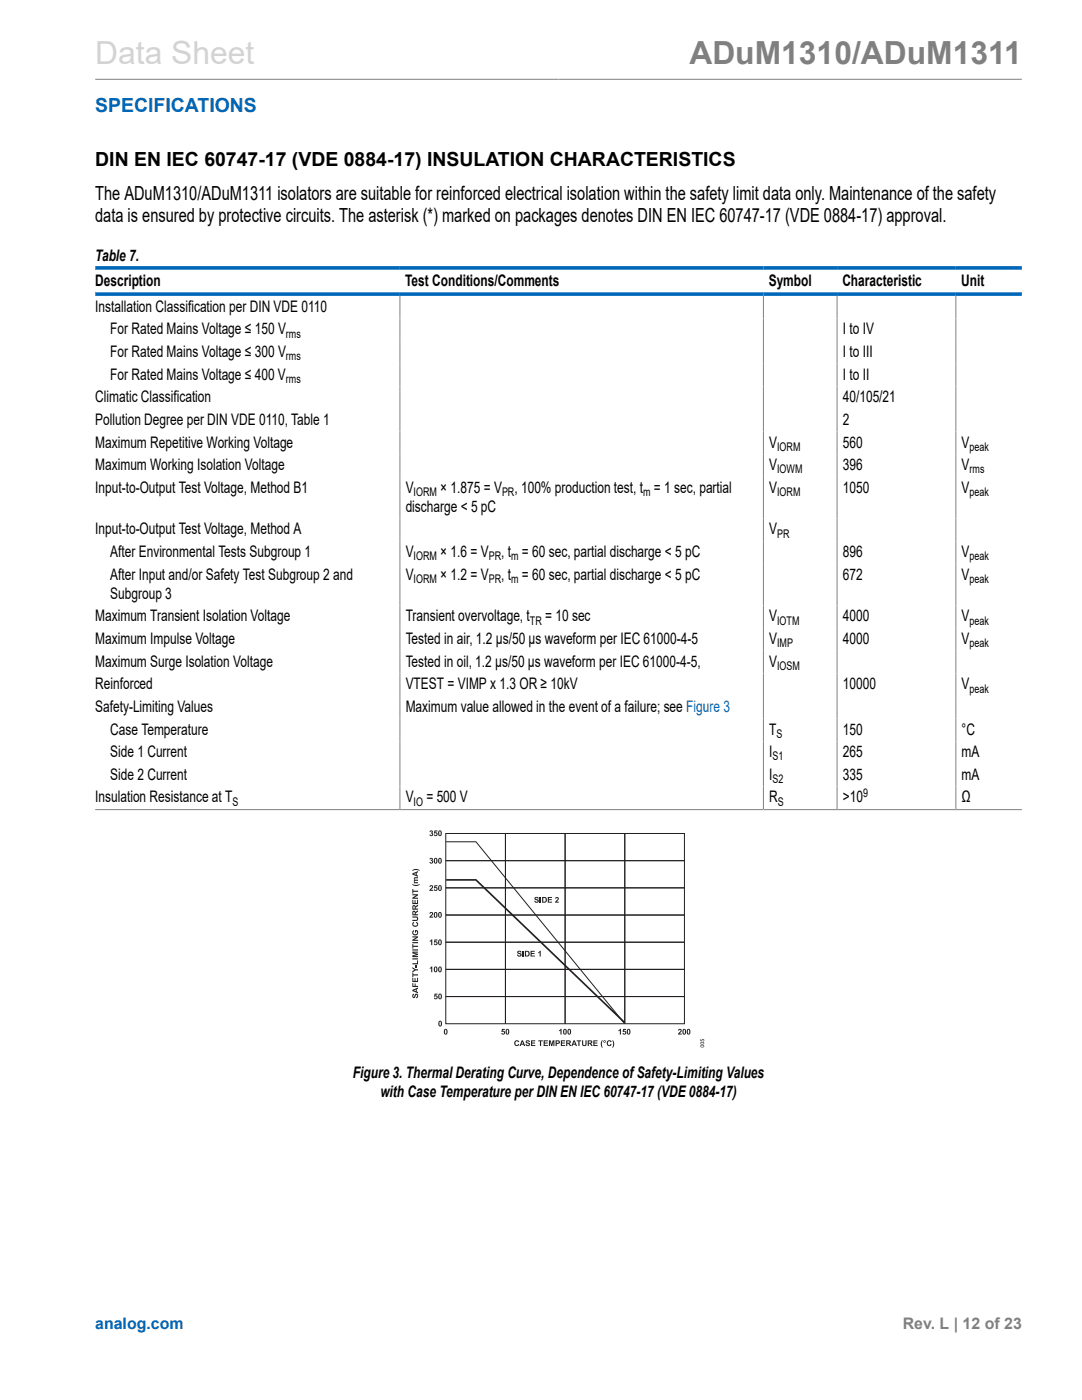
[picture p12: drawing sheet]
<svg xmlns="http://www.w3.org/2000/svg" width="216mm" height="279mm" viewBox="0 0 216 279" stroke-linecap="round" stroke-linejoin="round" font-family="sans-serif">
<path d="M19 15.8h184.9M79.8 59v102.5M152.3 59v102.5M167 59v102.5M190.7 59v102.5M19 161.6h184.9" fill="none" stroke="#808080" stroke-width=".2"/>
<path d="M19 53.5h184.9M19 58.7h184.9" fill="none" stroke="#0067b8" stroke-width=".71"/>
<g fill="#231f20">
<path d="M102.8 207.8l.5-.2 .3 .3-.2 .1-.1-.2a.35 .35 0 0 0-.5 .4 .35 .35 0 0 0 .5 .3l.1-.2 .2 .1a.55 .55 0 0 1-.8 .2 .55 .55 0 0 1 0-.8z"/>
<path d="M105 207.7l.5-.1 .2 .2v.1l-.2 .1-.3-.2-.1 .1 .1 .1a.43 .43 0 0 1 .5 .6 .43 .43 0 0 1-.7 .1l-.2-.3h.3a.22 .22 0 0 0 .2 .2 .22 .22 0 0 0 .2-.3 .43 .43 0 0 1-.5-.1 .43 .43 0 0 1 0-.5z"/>
<path d="M106 207.6h.8v.2h-.6v.3h.6v.2h-.6v.3h.6v.2h-.8z"/>
<path d="M107.4 207.6h.9v.2h-.3v1h-.3v-1h-.3z"/>
<path d="M108.5 207.6h.8v.2h-.6v.3h.6v.2h-.6v.3h.6v.2h-.8z"/>
<path d="M109.5 207.6h.4l.2 .8 .2-.8h.3v1.2h-.2v-.9l-.2 .9h-.2l-.3-.9v.9h-.2z"/>
<path d="M111.9 207.6h.9v.2h-.7v.3h.6v.2h-.6v.3h.7v.2h-.9z"/>
<path d="M115.1 207.6h.9v.2h-.4v1h-.2v-1h-.3z"/>
<path d="M116.1 207.6h.3v.6a.24 .24 0 0 0 .2 .4 .24 .24 0 0 0 .2-.4v-.6h.2v.6a.46 .46 0 0 1-.4 .6 .46 .46 0 0 1-.5-.6z"/>
<path d="M118.4 207.6h.8v.2h-.6v.3h.6v.2h-.6v.3h.7v.2h-.9z"/>
<path d="M120.1 207.6h.2l-.2 .7 .2 .8a1.01 1.01 0 0 1-.2-1.5z"/>
<path d="M121.2 207.8l.6-.2 .2 .3-.2 .1-.1-.2a.35 .35 0 0 0-.4 .4 .35 .35 0 0 0 .4 .3l.1-.2 .2 .1a.55 .55 0 0 1-.8 .2 .55 .55 0 0 1 0-.8z"/>
<path d="M122.2 207.6a.9 .9 0 0 1 0 1.5l.1-.8z"/>
<path d="M82.4 198.4l.2-.1-.1 .6 .1 .1 .1-.1a.43 .43 0 0 1 .5-.6 .43 .43 0 0 1 .1 .8l-.3 .1v-.2a.22 .22 0 0 0 .3-.2 .22 .22 0 0 0-.3-.2 .41 .41 0 0 1-.2 .5 .41 .41 0 0 1-.5-.1z"/>
<path d="M82.3 196.2h.2v.6h.2v-.5h.2v.5h.5v.2h-1.1z"/>
<path d="M82.3 195.2h.2v.6h.2v-.6h.2v.6h.3v-.7h.2v.9h-1.1z"/>
<path d="M82.3 194.1h.2v.3h.9v.3h-.9v.3h-.2z"/>
<path d="M82.3 193l.6 .4h.5v.3h-.5l-.6 .4v-.3l.4-.3-.4-.2z"/>
<path d="M82.9 192.6h.2v.4h-.2z"/>
<path d="M82.3 192.2h.9v-.5h.2v.8h-1.1z"/>
<path d="M82.3 191.2h1.1v.3h-1.1z"/>
<path d="M82.3 189.9h1.1v.2h-.9l.9 .3v.2l-.9 .2h.9v.2h-1.1v-.3l.8-.2-.8-.2z"/>
<path d="M82.3 189.5h1.1v.2h-1.1z"/>
<path d="M82.3 188.4h.2v.3h.9v.3h-.9v.3h-.2z"/>
<path d="M82.3 188h1.1v.2h-1.1z"/>
<path d="M82.3 186.9h1.1v.2l-.7 .5h.7v.2h-1.1v-.3l.7-.4h-.7z"/>
<path d="M82.4 185.8l.2-.2v.3a.32 .32 0 0 0 0 .4 .32 .32 0 0 0 .5 0 .32 .32 0 0 0-.1-.4v.2h-.2v-.5h.5a.6 .6 0 0 1 .1 .8 .6 .6 0 0 1-.8 .2 .6 .6 0 0 1-.2-.8z"/>
<path d="M82.4 184.1l.2-.1v.2l-.1 .1a.35 .35 0 0 0 .3 .4 .35 .35 0 0 0 .4-.4l-.2-.1 .1-.2a.55 .55 0 0 1 .2 .8 .55 .55 0 0 1-.8 .1 .55 .55 0 0 1-.1-.8z"/>
<path d="M82.3 182.9h.6a.46 .46 0 0 1 .5 .4 .46 .46 0 0 1-.5 .5h-.6v-.2h.6a.24 .24 0 0 0 .3-.2 .24 .24 0 0 0-.3-.3h-.6z"/>
<path d="M82.3 179.6h.2v.6h.2v-.6h.2v.6h.3v-.6h.2v.8h-1.1z"/>
<path d="M82.3 178.5h1.1v.2l-.7 .5h.7v.2h-1.1v-.3l.7-.4h-.7z"/>
<path d="M82.3 177.4h.2v.4h.9v.2h-.9v.3h-.2z"/>
<path d="M82.3 176.4l.7 .2 .7-.2a.9 .9 0 0 1-1.4 0z"/>
<path d="M82.7 175.1h.7v.2l-.7 .1 .1 .1 .6 .1v.2l-.7 .1 .1 .1 .6 .1v.2h-.8l.1-.2-.1-.3 .1-.2-.1-.3z"/>
<path d="M82.3 173.7a1.02 1.02 0 0 1 1.4 .1l-.7-.2-.7 .2z"/>
<path d="M85.8 165.8a.31 .31 0 0 1 .5 0 .31 .31 0 0 1-.1 .4 .36 .36 0 0 1 0 .7 .36 .36 0 0 1-.5-.3l.2-.1a.17 .17 0 0 0 .2 .1 .17 .17 0 0 0 .1-.2 .17 .17 0 0 0-.2-.1l.2-.3h-.5z"/>
<path d="M86.7 165.7h.6v.2h-.4l-.1 .2a.38 .38 0 0 1 .5 .3 .38 .38 0 0 1-.3 .5 .38 .38 0 0 1-.4-.3l.2 .1a.21 .21 0 0 0 .3-.3 .19 .19 0 0 0-.3 0l-.2-.1z"/>
<path d="M85.8 171.3a.31 .31 0 0 1 .5 0 .31 .31 0 0 1-.1 .4 .36 .36 0 0 1 0 .7 .36 .36 0 0 1-.5-.4h.2a.17 .17 0 0 0 .2 .1 .17 .17 0 0 0 .1-.2 .17 .17 0 0 0-.2-.1l.2-.3h-.5z"/>
<path d="M85.8 176.7a.42 .42 0 0 1 .6 .3 .42 .42 0 0 1-.4 .5l.4 .1v.2h-.7v-.2a.62 .62 0 0 0 .5-.7l-.5 .1z"/>
<path d="M86.7 176.7h.6v.2h-.4l-.1 .2a.38 .38 0 0 1 .5 .2 .38 .38 0 0 1-.3 .5 .38 .38 0 0 1-.4-.3l.2 .1a.19 .19 0 0 0 .3-.2 .19 .19 0 0 0-.3-.1h-.2z"/>
<path d="M85.8 182.1a.42 .42 0 0 1 .6 .2 .42 .42 0 0 1-.4 .6h.4v.2h-.7v-.2a.62 .62 0 0 0 .5-.7l-.5 .1z"/>
<path d="M85.8 187.8l.5-.3v1.1h-.3v-.8l-.2 .2z"/>
<path d="M86.7 187.5h.6v.2h-.4l-.1 .2a.38 .38 0 0 1 .5 .3 .38 .38 0 0 1-.3 .4 .38 .38 0 0 1-.4-.3l.2 .1a.19 .19 0 0 0 .3-.2 .19 .19 0 0 0-.3-.1h-.2z"/>
<path d="M85.8 193.2l.5-.3v1.1h-.3v-.8l-.2 .2z"/>
<path d="M86.7 198.3h.6v.2h-.4v.2a.38 .38 0 0 1 .4 .3 .38 .38 0 0 1-.3 .4 .38 .38 0 0 1-.4-.3l.3 .1a.19 .19 0 0 0 .2-.2 .19 .19 0 0 0-.3-.1h-.2z"/>
<path d="M100.2 205.3h.5v.2h-.4v.2a.38 .38 0 0 1 .5 .3 .38 .38 0 0 1-.3 .5 .38 .38 0 0 1-.5-.3l.3 .1a.21 .21 0 0 0 .3-.3 .2 .2 0 0 0-.4 0l-.2-.1z"/>
<path d="M111.6 205.6l.5-.3v1.2h-.3v-.9l-.2 .2z"/>
<path d="M123.4 205.6l.5-.3v1.2h-.2v-.9l-.3 .2z"/>
<path d="M124.3 205.3h.6v.2h-.4v.2a.38 .38 0 0 1 .5 .3 .38 .38 0 0 1-.3 .5 .38 .38 0 0 1-.5-.3l.3 .1a.19 .19 0 0 0 .2-.3 .19 .19 0 0 0-.3 0l-.2-.1z"/>
<path d="M135.4 205.4a.42 .42 0 0 1 .6 .3 .42 .42 0 0 1-.4 .5l.4 .1v.2h-.7v-.3a.62 .62 0 0 0 .5-.7l-.5 .2z"/>
<path d="M104.1 207.6h.2l.5 1.2h-.2l-.1-.3h-.5l-.1 .3h-.2zM104.2 207.9l-.1 .4h.3z"/>
<path d="M110.9 207.6h.3a.4 .4 0 0 1 .5 .5 .4 .4 0 0 1-.6 .2v.5h-.2zM111.1 207.8v.3a.24 .24 0 0 0 .3 .1 .24 .24 0 0 0 .1-.3z"/>
<path d="M113 207.6h.5a.33 .33 0 0 1 .4 .3 .33 .33 0 0 1-.3 .4l.4 .5h-.3l-.5-.5v.5h-.2zM113.2 207.8v.3l.5-.1-.1-.2z"/>
<path d="M114.4 207.6h.3l.4 1.2h-.2l-.1-.3h-.5l-.1 .3h-.2zM114.6 207.9l-.2 .4h.3z"/>
<path d="M117.3 207.6h.4a.33 .33 0 0 1 .5 .3 .33 .33 0 0 1-.3 .4l.4 .5h-.3l-.5-.5v.5h-.2zM117.5 207.8v.3l.5-.1-.1-.2z"/>
<path d="M120.4 207.8a.25 .25 0 0 1 .5 0 .25 .25 0 0 1-.5 0zM120.5 207.8a.15 .15 0 0 0 .3 0 .15 .15 0 0 0-.3 0z"/>
<path d="M82.3 197.5l1.1-.4v.2l-.2 .1v.5l.2 .1v.2l-1.1-.4zM82.5 197.7l.5 .1v-.3z"/>
<path d="M82.4 181.9l.3-.1 .2 .2 .5-.3v.2l-.5 .5 .5 .1v.2h-1.1zM82.5 182v.5h.3l-.1-.5z"/>
<path d="M82.4 180.7l.3-.1 .2 .3 .5-.4v.3l-.5 .5h.5v.3h-1.1zM82.5 180.9v.4h.3l-.1-.4z"/>
<path d="M82.3 174.3l1.1-.5v.3l-.2 .1v.4l.2 .1v.3l-1.1-.5zM82.5 174.4l.5 .2v-.3z"/>
<path d="M88.7 205.4l.2-.1a.64 .64 0 0 1 .4 .6 .64 .64 0 0 1-.4 .6 .69 .69 0 0 1-.2-1.1zM88.9 205.5l-.1 .6 .1 .2 .2-.6-.1-.2z"/>
<path d="M87.6 203.8l.2-.1a.64 .64 0 0 1 .4 .6 .64 .64 0 0 1-.4 .6 .69 .69 0 0 1-.2-1.1zM87.8 203.9l-.1 .6 .1 .2 .2-.6-.1-.2z"/>
<path d="M87.5 165.8l.3-.1a.64 .64 0 0 1 .4 .6 .64 .64 0 0 1-.4 .6 .69 .69 0 0 1-.3-1.1zM87.7 165.9l-.1 .6 .2 .2 .1-.6v-.2z"/>
<path d="M86.7 171.3l.2-.1a.64 .64 0 0 1 .4 .6 .64 .64 0 0 1-.4 .6 .69 .69 0 0 1-.2-1.1zM86.9 171.4l-.1 .6 .1 .2 .2-.6-.1-.2z"/>
<path d="M87.5 171.3l.3-.1a.64 .64 0 0 1 .4 .6 .64 .64 0 0 1-.4 .6 .69 .69 0 0 1-.3-1.1zM87.7 171.4l-.1 .6 .2 .2 .1-.6v-.2z"/>
<path d="M87.5 176.8l.3-.2a.64 .64 0 0 1 .4 .6 .64 .64 0 0 1-.4 .6 .69 .69 0 0 1-.3-1zM87.7 176.9l-.1 .5 .2 .2 .1-.5v-.2z"/>
<path d="M86.7 182.1l.2-.1a.64 .64 0 0 1 .4 .6 .64 .64 0 0 1-.4 .6 .69 .69 0 0 1-.2-1.1zM86.9 182.2l-.1 .6 .1 .2 .2-.6-.1-.2z"/>
<path d="M87.5 182.1l.3-.1a.64 .64 0 0 1 .4 .6 .64 .64 0 0 1-.4 .6 .69 .69 0 0 1-.3-1.1zM87.7 182.2l-.1 .6 .2 .2 .1-.6v-.2z"/>
<path d="M87.5 187.6l.3-.1a.64 .64 0 0 1 .4 .6 .64 .64 0 0 1-.4 .5 .69 .69 0 0 1-.3-1zM87.7 187.7l-.1 .5 .2 .3 .1-.6v-.2z"/>
<path d="M86.7 193l.2-.1a.64 .64 0 0 1 .4 .6 .64 .64 0 0 1-.4 .5 .69 .69 0 0 1-.2-1zM86.9 193.1l-.1 .5 .1 .3 .2-.6-.1-.2z"/>
<path d="M87.5 193l.3-.1a.64 .64 0 0 1 .4 .6 .64 .64 0 0 1-.4 .5 .69 .69 0 0 1-.3-1zM87.7 193.1l-.1 .5 .2 .3 .1-.6v-.2z"/>
<path d="M87.6 198.4l.2-.1a.64 .64 0 0 1 .4 .6 .64 .64 0 0 1-.4 .5 .69 .69 0 0 1-.2-1zM87.7 198.5v.5l.1 .3 .1-.6v-.2z"/>
<path d="M101 205.4l.2-.1a.64 .64 0 0 1 .4 .6 .64 .64 0 0 1-.3 .6 .69 .69 0 0 1-.3-1.1zM101.2 205.5l-.1 .6 .2 .2 .1-.6-.1-.2z"/>
<path d="M112.5 205.4l.2-.1a.64 .64 0 0 1 .4 .6 .64 .64 0 0 1-.4 .6 .69 .69 0 0 1-.2-1.1zM112.7 205.5l-.1 .6 .1 .2 .2-.6-.1-.2z"/>
<path d="M113.3 205.4l.3-.1a.64 .64 0 0 1 .4 .6 .64 .64 0 0 1-.4 .6 .69 .69 0 0 1-.3-1.1zM113.5 205.5v.6l.1 .2 .1-.6v-.2z"/>
<path d="M125.2 205.4l.2-.1a.64 .64 0 0 1 .4 .6 .64 .64 0 0 1-.4 .6 .69 .69 0 0 1-.2-1.1zM125.4 205.5l-.1 .6 .1 .2 .2-.6-.1-.2z"/>
<path d="M136.3 205.4l.2-.1a.64 .64 0 0 1 .4 .6 .64 .64 0 0 1-.4 .6 .69 .69 0 0 1-.2-1.1zM136.5 205.5l-.1 .6 .1 .2 .2-.6-.1-.2z"/>
<path d="M137.1 205.4l.3-.1a.64 .64 0 0 1 .4 .6 .64 .64 0 0 1-.4 .6 .69 .69 0 0 1-.3-1.1zM137.3 205.5v.6l.1 .2 .1-.6v-.2z"/>
</g>
<path d="M89 175.6h6l29.6 28.4" fill="none" stroke="#231f20" stroke-width=".33"/>
<path d="M88.9 166.3h47.7v38h-47.7zM88.9 177.2h47.7M88.9 171.8h47.7M89 168h6l29.6 36.2M100.9 166.3v38M112.8 166.3v38M124.7 166.3v38M88.9 198.9h47.7M88.9 193.5h47.7M88.9 188h47.7M88.9 182.6h47.7" fill="none" stroke="#231f20" stroke-width=".2"/>
<g fill="#231f20">
<path d="M103.3 189.8h.5l.2 .1 .1 .2h-.3l-.3-.2-.1 .1 .1 .1a.43 .43 0 0 1 .6 .6 .43 .43 0 0 1-.8 .1l-.1-.3h.2a.22 .22 0 0 0 .2 .3 .22 .22 0 0 0 .2-.3 .43 .43 0 0 1-.5-.2 .43 .43 0 0 1 0-.5z"/>
<path d="M104.3 189.8h.2v1.1h-.2z"/>
<path d="M105.9 189.8h.8v.2h-.6v.2h.6v.2h-.6v.3h.6v.2h-.8z"/>
<path d="M107.4 190l.5-.3v1.2h-.2v-.8l-.3 .1z"/>
<path d="M106.7 179.1l.5-.1 .3 .2v.1h-.2l-.3-.1-.1 .1 .1 .1a.43 .43 0 0 1 .5 .6 .43 .43 0 0 1-.8 .1l-.1-.3h.2a.22 .22 0 0 0 .2 .2 .22 .22 0 0 0 .2-.3 .43 .43 0 0 1-.4-.1 .43 .43 0 0 1-.1-.5z"/>
<path d="M107.7 179h.2v1.1h-.2z"/>
<path d="M109.3 179h.8v.2h-.6v.3h.6v.1h-.6v.4h.7v.1h-.9z"/>
<path d="M110.9 179.1a.42 .42 0 0 1 .6 .2 .42 .42 0 0 1-.4 .6h.4v.2h-.8l.1-.2a.62 .62 0 0 0 .5-.7l-.5 .1z"/>
<path d="M104.7 189.8h.5a.57 .57 0 0 1 .5 .5 .57 .57 0 0 1-.5 .6h-.5zM105 189.9v.8a.39 .39 0 0 0 .5-.4 .39 .39 0 0 0-.5-.4z"/>
<path d="M108.2 179h.4a.57 .57 0 0 1 .5 .6 .57 .57 0 0 1-.5 .5h-.4zM108.4 179.2v.8a.39 .39 0 0 0 .5-.4 .39 .39 0 0 0-.5-.4z"/>
</g>
<g fill="#000">
<path d="M139.8 207.4l.1 .3h.2a.25 .25 0 0 1 .1-.3 .25 .25 0 0 1 .3 .1 .25 .25 0 0 1-.2 .3 .16 .16 0 0 0 .1-.3 .16 .16 0 0 0-.3 0 .16 .16 0 0 0 .1 .2l-.4 .1z"/>
<path d="M139.8 208.6l.2-.1a.28 .28 0 0 1 .5 .1 .28 .28 0 0 1-.2 .4 .32 .32 0 0 1-.4 0 .32 .32 0 0 1-.1-.4zM139.9 208.7l-.1 .1 .2 .1 .4-.1-.1-.2z"/>
<path d="M139.8 208h.2a.28 .28 0 0 1 .5 0 .28 .28 0 0 1-.2 .4 .32 .32 0 0 1-.4 .1 .32 .32 0 0 1-.1-.5zM139.9 208.1l-.1 .1 .2 .1 .4-.1-.1-.2z"/>
</g>
<text font-size="6.3" fill="#d3d3d3" x="19" y="12.7">Data Sheet</text>
<text font-size="6.3" fill="#808080" x="137.6" y="12.7">ADuM1310/ADuM1311</text>
<text font-size="3.9" fill="#0067b8" x="19" y="22.3">SPECIFICATIONS</text>
<g font-size="3.9">
<text x="19" y="33.2">DIN EN IEC 60747-17 (VDE 0884-17) INSULATION CHARACTERISTICS</text>
<text x="19" y="40">The ADuM1310/ADuM1311 isolators are suitable for reinforced electrical isolation within the safety limit data only. Maintenance of the safety</text>
<text x="19" y="44.2">data is ensured by protective circuits. The asterisk (*) marked on packages denotes DIN EN IEC 60747-17 (VDE 0884-17) approval.</text>
</g>
<g font-size="3.2">
<text x="19" y="52.1">Table 7.</text>
<text x="19" y="57">Description</text>
<text x="80.9" y="57">Test Conditions/Comments</text>
<text x="153.4" y="57">Symbol</text>
<text x="168.1" y="57">Characteristic</text>
<text x="191.8" y="57">Unit</text>
<text x="19" y="62.2">Installation Classification per DIN VDE 0110</text>
<text x="22" y="66.7">For Rated Mains Voltage ≤ 150 V</text>
<text x="22" y="71.2">For Rated Mains Voltage ≤ 300 V</text>
<text x="168.2" y="71.2">I to III</text>
<text x="168.2" y="66.7">I to IV</text>
<text x="22" y="75.8">For Rated Mains Voltage ≤ 400 V</text>
<text x="168.2" y="75.8">I to II</text>
<text x="19" y="80.3">Climatic Classification</text>
<text x="168.2" y="80.3">40/105/21</text>
<text x="19" y="84.8">Pollution Degree per DIN VDE 0110, Table 1</text>
<text x="19" y="89.3">Maximum Repetitive Working Voltage</text>
<text x="153.5" y="89.3">V</text>
<text x="168.2" y="84.8">2</text>
<text x="168.2" y="89.3">560</text>
<text x="191.9" y="89.3">V</text>
<text x="19" y="93.8">Maximum Working Isolation Voltage</text>
<text x="153.5" y="93.8">V</text>
<text x="168.2" y="93.8">396</text>
<text x="191.9" y="93.8">V</text>
<text x="19" y="98.3">Input-to-Output Test Voltage, Method B1</text>
<text x="80.9" y="98.3">V</text>
<text x="87.9" y="98.3">× 1.875 = V</text>
<text x="102.7" y="98.3">, 100% production test, t = 1 sec, partial</text>
<text x="153.5" y="98.3">V</text>
<text x="168.2" y="98.3">1050</text>
<text x="191.9" y="98.3">V</text>
<text x="19" y="106.7">Input-to-Output Test Voltage, Method A</text>
<text x="80.9" y="102.2">discharge &lt; 5 pC</text>
<text x="153.5" y="106.7">V</text>
<text x="22" y="111.2">After Environmental Tests Subgroup 1</text>
<text x="80.9" y="111.2">V</text>
<text x="87.9" y="111.2">× 1.6 = V</text>
<text x="100" y="111.2">, t = 60 sec, partial discharge &lt; 5 pC</text>
<text x="168.2" y="111.2">896</text>
<text x="191.9" y="111.2">V</text>
<text x="22" y="115.7">After Input and/or Safety Test Subgroup 2 and</text>
<text x="22" y="119.5">Subgroup 3</text>
<text x="80.9" y="115.7">V</text>
<text x="87.9" y="115.7">× 1.2 = V</text>
<text x="100" y="115.7">, t = 60 sec, partial discharge &lt; 5 pC</text>
<text x="168.2" y="115.7">672</text>
<text x="191.9" y="115.7">V</text>
<text x="19" y="124">Maximum Transient Isolation Voltage</text>
<text x="80.9" y="124">Transient overvoltage, t</text>
<text x="108.8" y="124">= 10 sec</text>
<text x="153.5" y="124">V</text>
<text x="168.2" y="124">4000</text>
<text x="191.9" y="124">V</text>
<text x="19" y="128.5">Maximum Impulse Voltage</text>
<text x="80.9" y="128.5">Tested in air, 1.2 μs/50 μs waveform per IEC 61000-4-5</text>
<text x="153.5" y="128.5">V</text>
<text x="168.2" y="128.5">4000</text>
<text x="191.9" y="128.5">V</text>
<text x="19" y="133.1">Maximum Surge Isolation Voltage</text>
<text x="19" y="137.6">Reinforced</text>
<text x="80.9" y="133.1">Tested in oil, 1.2 μs/50 μs waveform per IEC 61000-4-5,</text>
<text x="80.9" y="137.6">VTEST = VIMP x 1.3 OR ≥ 10kV</text>
<text x="153.5" y="133.1">V</text>
<text x="168.2" y="137.6">10000</text>
<text x="191.9" y="137.6">V</text>
<text x="19" y="142.1">Safety-Limiting Values</text>
<text x="80.9" y="142.1">Maximum value allowed in the event of a failure; see Figure 3</text>
<text x="22" y="146.6">Case Temperature</text>
<text x="153.5" y="146.6">T</text>
<text x="168.2" y="146.6">150</text>
<text x="191.9" y="146.6">°C</text>
<text x="22" y="151.1">Side 1 Current</text>
<text x="22" y="155.6">Side 2 Current</text>
<text x="153.5" y="151.1">I</text>
<text x="153.5" y="155.6">I</text>
<text x="168.2" y="151.1">265</text>
<text x="168.2" y="155.6">335</text>
<text x="191.9" y="151.1">mA</text>
<text x="191.9" y="155.6">mA</text>
<text x="19" y="160.1">Insulation Resistance at T</text>
<text x="80.9" y="160.1">V</text>
<text x="85.1" y="160.1">= 500 V</text>
<text x="153.5" y="160.1">R</text>
<text x="168.2" y="160.1">&gt;10</text>
<text x="191.9" y="160.1">Ω</text>
<text x="70.4" y="215.1">Figure 3. Thermal Derating Curve, Dependence of Safety-Limiting Values</text>
<text x="75.9" y="219">with Case Temperature per DIN EN IEC 60747-17 (VDE 0884-17)</text>
</g>
<text font-size="3.2" fill="#0067b8" x="19" y="265.3">analog.com</text>
<text font-size="3.2" fill="#808080" x="180.1" y="265.3">Rev. L | 12 of 23</text>
<g font-size="2.4">
<text x="57.1" y="67.4">rms</text>
<text x="57.1" y="71.9">rms</text>
<text x="57.1" y="76.4">rms</text>
<text x="155.1" y="89.9">IORM</text>
<text x="193.5" y="89.9">peak</text>
<text x="155.1" y="94.5">IOWM</text>
<text x="193.5" y="94.5">rms</text>
<text x="82.5" y="99">IORM</text>
<text x="100.2" y="99">PR</text>
<text x="128.3" y="99">m</text>
<text x="155.1" y="99">IORM</text>
<text x="193.5" y="99">peak</text>
<text x="155.1" y="107.3">PR</text>
<text x="82.5" y="111.8">IORM</text>
<text x="97.5" y="111.8">PR</text>
<text x="102" y="111.8">m</text>
<text x="193.5" y="111.8">peak</text>
<text x="82.5" y="116.3">IORM</text>
<text x="97.5" y="116.3">PR</text>
<text x="102" y="116.3">m</text>
<text x="193.5" y="116.3">peak</text>
<text x="105.7" y="124.7">TR</text>
<text x="155.1" y="124.7">IOTM</text>
<text x="193.5" y="124.7">peak</text>
<text x="155.1" y="129.2">IMP</text>
<text x="193.5" y="129.2">peak</text>
<text x="155.1" y="133.7">IOSM</text>
<text x="193.5" y="138.2">peak</text>
<text x="154.9" y="147.2">S</text>
<text x="154.1" y="151.8">S1</text>
<text x="46.4" y="160.8">S</text>
<text x="82.5" y="160.8">IO</text>
<text x="154.1" y="156.3">S2</text>
<text x="155.2" y="160.8">S</text>
<text x="172.2" y="159.1">9</text>
</g>
</svg>
